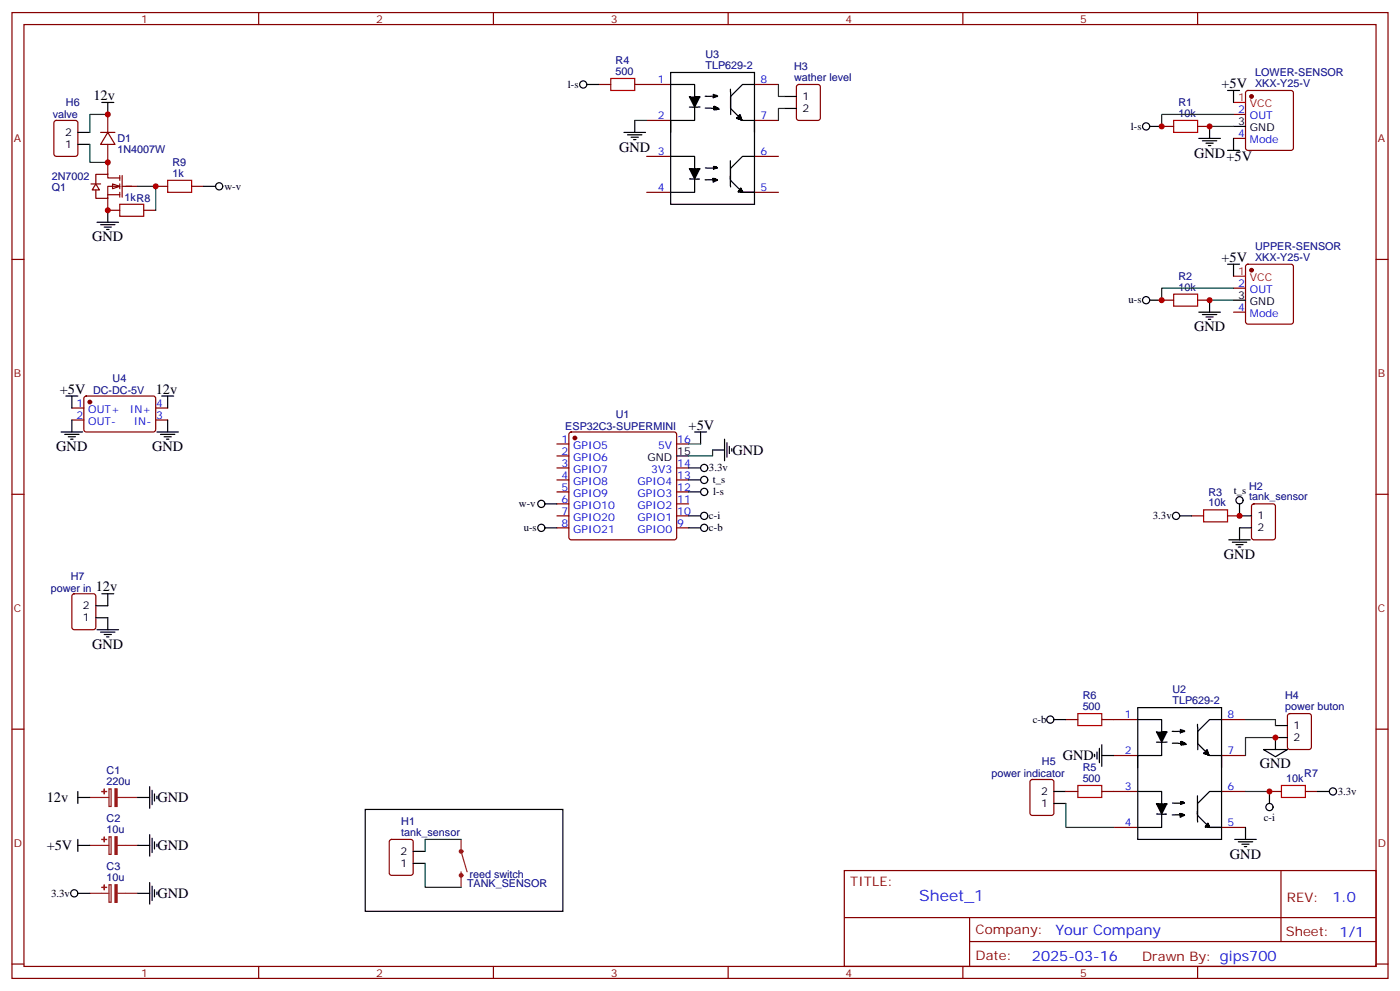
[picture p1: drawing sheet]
<svg xmlns="http://www.w3.org/2000/svg" width="412mm" height="292mm" viewBox="0 0 412 292" stroke-linecap="round" stroke-linejoin="round" font-family="sans-serif">
<g fill="none" stroke="#870000" stroke-width=".35">
<path d="M3.5 3.7h405.4v284.3h-405.4zM7.1 7.2h398.2v277.3h-398.2zM76.2 3.7v3.5M145.3 3.7v3.5M214.5 3.7v3.5M283.6 3.7v3.5M352.8 3.7v3.5M16.1 35.7l.5-.2h5.6l.7 .4v9.4l-.4 .7h-5.9l-.7-.4v-9.4zM29.6 39h4.3M31.7 39l2.2 3.5h-4.3zM31.7 33.7v5.3M176.4 24.9h3.5"/>
<path d="M187 24.9h10.6M190.5 35.5h7.1M222.2 24.9h7.1M222.2 35.5h7.1M234.8 25.1l.5-.2h5.6l.7 .4 .1 9.4-.5 .7-5.9 .1-.6-.5-.1-9.4zM342.2 37.2h3.5M352.8 37.2h3.5M363.4 33.7h3.5M367.1 26.8l.5-.2h12.7l.5 .2 .2 .5v16.3l-.2 .5-.5 .2h-12.7l-.5-.3-.2-.4v-16.3zM31.7 42.5v5.3M190.5 46h7.1M190.5 56.6h7.1"/>
<path d="M222.2 46h7.1M222.2 56.6h7.1M363.4 40.7h3.5M3.5 76.4h3.6M367.1 78l.5-.2h12.7l.5 .2 .2 .5v16.2l-.2 .5-.5 .2h-12.7l-.5-.2-.2-.5v-16.2zM405.3 76.4h3.6M342.2 88.4h3.5M352.8 88.4h3.5M363.4 84.8h3.5M363.4 91.9h3.5M164 130.7h3.6M164 134.2h3.6"/>
<path d="M164 137.8h3.6M167.8 127.4l.5-.2h30.3l.5 .2 .2 .5v30.3l-.2 .5-.5 .2h-30.3l-.5-.2-.2-.5v-30.3zM199.3 130.7h3.5M199.3 137.8h3.5M3.5 145.5h3.6M164 141.3h3.6M164 144.8h3.6M164 148.3h3.6M164 151.9h3.6M164 155.4h3.6M199.3 141.3h3.5M199.3 144.8h3.5"/>
<path d="M199.3 148.3h3.5M199.3 151.9h3.5M199.3 155.4h3.5M351 151.9h3.5M361.6 151.9h3.5M368.9 148.5l.5-.2h5.6l.7 .5v9.4l-.5 .7h-5.8l-.7-.4v-9.5zM405.3 145.5h3.6M3.5 214.7h3.6M314 211.8h3.5M324.6 211.8h10.5M359.8 211.8h7.1M379.5 210.3l.4-.2h5.7l.6 .4 .1 9.5-.5 .6-5.9 .1-.6-.5-.1-9.4z"/>
<path d="M405.3 214.7h3.6M303.6 229.7l.5-.2h5.6l.7 .4v9.5l-.4 .6-5.9 .1-.7-.5v-9.4zM314 233h3.5M324.6 233h10.5M328.1 222.4h7M359.8 222.4h7.1M359.8 233h7.1M373.9 233h3.6M384.5 233h3.6M114.9 247.3l.5-.2h5.6l.7 .5v9.4l-.5 .6-5.8 .1-.7-.5v-9.4zM248.7 256.3h156.6v28.2h-156.6zM328.1 243.6h7"/>
<path d="M359.8 243.6h7.1M377.3 256.3v20.9M248.7 270.1h156.5M285.6 277.2h119.6M285.6 270.1v14.2M3.5 283.8h3.6M76.2 284.5v3.5M145.3 284.5v3.5M214.5 284.5v3.5M283.6 284.5v3.5M352.8 284.5v3.5M405.3 283.8h3.6"/>
</g>
<g fill="#870000" stroke="#870000" stroke-width=".35">
<circle cx="169.3" cy="128.9" r=".53"/>
<circle cx="368.7" cy="79.6" r=".53"/>
<circle cx="368.7" cy="28.4" r=".53"/>
</g>
<g fill="none" stroke="#000" stroke-width=".35">
<path d="M22.9 39h3.6M172.9 24.9h3.5M183.8 39h6.3M184.9 39.7h4.2M187 35.5v3.5M197.6 21.3h24.6v38.8h-24.6zM197.6 24.9h7v10.6h-7v3.5M203.4 28.7l-.3-.1h1.4l-.1 .6 .1-.3-.4-.1 .2 .1-.1 .1-.6-.2 .8 .1-.9-.1 1.1 .3M204.8 28.7l.8-.1h-.9h1.4l-1 .1-.1 .1 .6 .1-.8-.1-.1 .3M206.2 31.5h-3.1M207.7 28.3h3.5M207.8 31.8l3.9 .1-1.3-.3 .1-.3 1 .7-1.2 .3v-1v1l1.6-.2"/>
<path d="M210.1 27.8l1.1 .3-.9 .4M210.3 28.3l-.2-.4v.9l.3-.6 .2 .1M211.4 28.2l-.1 .2-1.2 .4M215.2 26.3v7.4M217 34.8l.7 .2-.5-.3 .6-.1 .1-.4v.5l-.5-.1h.3l.7 .8-1-.6h-.4l1.1-1.1 .5 1.7M218 34.5l.2 .3M222.2 24.9h-3.5l-3.5 3.5v3.5l3.5 3.6h3.5v3.5M231.1 28.4h3.5M231.1 31.9h3.5M338.7 37.2h3.5M356.3 37.2v3.5M361.6 26.6h3.5"/>
<path d="M363.4 37.2h3.5M363.4 26.6v3.6M22.9 42.5h3.6M185.9 40.4h2.1M186.6 41.1h.7M197.6 46h7v10.6h-7M203.1 52.6l2.9 .1M204.4 49.8v.4l-.1-.3-.2 .2-.5-.1 1 .3-.3 .1h.5l-.1-.7h1.4l-1 .2h.6l-.6 .2-.1 .2M204.4 49.7h-1.3l.2 .1M207.7 52.9l3.6 .1M207.8 49.4h3.4l-1 .3 .8-.2M210 52.6l.1 1 1.2-.6-1.3-.5 1.2 .4-1.1 .2 .2 .2"/>
<path d="M210.2 49.2l.6 .2h.3l-.8-.3 .7 .2M210.3 49.1l1 .4-1.1 .1M211.1 49.2l-.9-.2v.7M215.1 47.3l.1 7.7M218.2 55.7l.5 .9-.5-1.2 .5 1.2-1.2-.2 .6-.9-.7 1 .7-.4-.1 .4 .8 .1M222.2 46h-3.5l-3.5 3.6v3.5l3.5 3.5h3.5h-3.5M353.1 40.7h6.4M354.2 41.5h4.2M355.2 42.2h2.2M356 42.9h.7M361.6 44.3h3.5M363.4 40.7v3.6"/>
<path d="M361.6 77.8h3.5M363.4 77.8v3.5M338.7 88.4h3.5M353.1 91.9h6.4M354.2 92.6h4.2M355.2 93.3h2.2M356 94h.7M356.3 88.4v3.5M363.4 88.4h3.5M199.3 134.2h3.5M202.8 137.8h3.6M204.6 127.2h3.5"/>
<path d="M206.4 127.2v3.5M209.9 132.5h3.5M213.4 129.3v6.3M214.1 130.4v4.2M214.8 131.4v2.1M215.5 132.1v.7M160.5 155.4h3.5M160.5 148.3h3.5M202.8 141.3h3.6M202.8 144.8h3.6M202.8 151.9h3.6M202.8 155.4h3.6"/>
<path d="M347.5 151.9h3.5M361.9 158.9h6.4M363 159.6h4.2M365.1 148.3v3.6h3.6M368.7 155.4h-3.6v3.5M364.1 160.3h2.1M364.8 161h.7M310.4 211.8h3.6M324.6 219.3v6.3M335.1 208.3h24.7v38.8h-24.7zM335.1 211.8h7.1v10.6h-7.1v3.6M341 215.7l-.3-.1 1.4-.1-.2 .6 .2-.3h-.4l.2 .1-.1 .1-.6-.3 .7 .1h-.8l1.1 .2"/>
<path d="M342.4 215.7l.8-.1-.9-.1h1.4l-1 .1-.1 .2h.6h-.8l-.1 .3M343.8 218.5h-3.1M345.3 215.3h3.5M345.3 218.8l3.9 .1-1.2-.4 .1-.2 1 .6-1.2 .4v-1v1l1.6-.2M347.7 214.7l1.1 .4-.9 .4M347.9 215.3l-.2-.4v.9l.3-.7 .2 .2M349 215.2l-.1 .2-1.2 .3M352.7 213.2l.1 7.5M359.8 211.8h-3.5l-3.5 3.6v3.5l3.5 3.5h3.5v3.6M375.7 213.6h3.5M379.2 217.1h-3.5v3.6M107.6 238.3h58.2v30h-58.2z"/>
<path d="M310.4 236.5h3.6M310.4 233h3.6M322.4 222.1v.7M323.1 221.4v2.1M323.8 220.3v4.2M324.6 222.4h3.5M335.1 233h7.1v10.6h-7.1M340.7 239.6l2.9 .1M342 236.8v.3l-.1-.3-.2 .2h-.5l.9 .3-.2 .1h.5l-.1-.7h1.4l-1 .2 .6-.1-.7 .3v.2M342 236.7h-1.3l.2 .1M345.3 239.9h3.6M345.4 236.4h3.4l-1.1 .3 .9-.2"/>
<path d="M347.6 239.6v1l1.3-.6-1.3-.5 1.2 .4-1.1 .2 .2 .2M347.8 236.1l.6 .3h.3l-.8-.4 .7 .3M347.8 236l1.1 .4-1.1 .2M348.7 236.2l-.9-.2v.6M352.7 234.3l.1 7.7M354.6 221.8l.7 .1-.5-.3h.6l.1-.5v.5h-.5h.3l.7 .8-1-.6h-.5l1.1-1.1 .6 1.7M355.6 221.5l.2 .2M359.8 233h-3.5l-3.5 3.5v3.6l3.5 3.5h3.5h-3.5M372.2 220.7h7l-3.5 2.1zM373.9 233v3.5M388.1 233h3.5M121.7 254.2h3.5"/>
<path d="M121.7 250.6h3.5M355.8 242.7l.4 .9-.4-1.2 .5 1.1-1.2-.1 .6-.9-.7 1 .7-.4-.1 .4h.8M363.7 247.1h6.4M364.8 247.8h4.2M365.8 248.5h2.1M366.5 249.2h.7M366.9 243.6v3.5"/>
<circle cx="171.8" cy="24.9" r="1.06"/>
<circle cx="337.6" cy="37.2" r="1.06"/>
<circle cx="337.6" cy="88.4" r="1.06"/>
<circle cx="207.4" cy="137.8" r="1.06"/>
<circle cx="159.5" cy="155.4" r="1.06"/>
<circle cx="159.5" cy="148.3" r="1.06"/>
<circle cx="207.4" cy="155.4" r="1.06"/>
<circle cx="207.4" cy="141.3" r="1.06"/>
<circle cx="207.4" cy="144.8" r="1.06"/>
<circle cx="207.4" cy="151.9" r="1.06"/>
<circle cx="346.4" cy="151.9" r="1.06"/>
<circle cx="365.1" cy="147.3" r="1.06"/>
<circle cx="309.4" cy="211.8" r="1.06"/>
<circle cx="373.9" cy="237.6" r="1.06"/>
<circle cx="392.6" cy="233" r="1.06"/>
</g>
<path d="M363.4 30.2h3.5M363.4 81.3h3.5" fill="none" stroke="#f00" stroke-width=".35"/>
<g fill="none" stroke="#008700" stroke-width=".35">
<path d="M187 35.5h3.5M229.3 24.9v3.5h1.8M231.1 31.9h-1.8v3.6M356.3 37.2h7.1M363.4 33.7h-21.2v3.5M356.3 88.4h7.1M363.4 84.8h-21.2v3.6M202.8 130.7h3.6M209.9 132.5v1.7h-7.1M366.9 211.8h8.8v1.8M375.7 217.1h-8.8v5.3M314 236.5v7.1h14.1"/>
<path d="M366.9 233h7M125.2 254.2v7h10.6M135.8 247.1h-10.6v3.5"/>
</g>
<path d="M179.9 23.1h7.1v3.5h-7.1zM345.7 35.5h7.1v3.5h-7.1zM345.7 86.6h7.1v3.5h-7.1zM354.5 150.1h7.1v3.5h-7.1zM317.5 210.1h7.1v3.5h-7.1zM317.5 231.2h7.1v3.6h-7.1zM377.5 231.2h7v3.6h-7z" fill="none" stroke="#a10000" stroke-width=".35"/>
<path d="M135.8 247.1v3.5l1.8 6M135.8 256.6v4.6" fill="none" stroke="#8c2424" stroke-width=".35"/>
<g fill="none" stroke="#8c2424" stroke-width=".71">
<circle cx="135.8" cy="250.6" r=".35"/>
<circle cx="135.8" cy="257.7" r=".35"/>
</g>
<path d="M202.8 28.4l1.8 .9 1.8-.9-1.8 3.5zM202.8 49.6l1.8 .8 1.8-.8-1.8 3.5zM340.4 215.4l1.8 .9 1.8-.9-1.8 3.5zM340.4 236.5l1.8 .9 1.8-.9-1.8 3.6z" fill="#000"/>
<g fill="#fff" stroke="#870000" stroke-width=".35">
<path d="M33.2 54.2l2.1 .7-2.1 .7z"/>
<path d="M28.2 54.2l1.1 1.7h-2.1z"/>
</g>
<g fill="none" stroke="#870000" stroke-width=".35">
<path d="M26.8 54.2h2.8M31.7 57.3h3.6M31.7 47.8v3.5M31.7 58.4v3.5h3.6M35.3 52.4h-3.6v-1.1h-3.5v2.9M35.3 54.9h-3.6v3.5h-3.5v-2.5M35.3 51.7v1.4M35.3 54.2v1.4M35.3 56.6v1.4M36 51.7v6.3M36 54.9h4.6M45.9 54.9h3.5"/>
<path d="M56.4 54.9h3.6M42.3 61.9h3.6M24.9 116.8l.5-.2h20l.5 .7-.1 9.4-.6 .5-20.1-.1-.4-.6v-9.2zM21.2 120.1h3.5M21.2 123.6h3.5M45.9 120.1h3.5M45.9 123.6h3.5M21.4 175l.5-.2h5.6l.7 .4v9.5l-.4 .6-5.9 .1-.7-.5v-9.4z"/>
</g>
<path d="M49.4 53.1h7v3.5h-7zM35.3 60.1h7v3.6h-7z" fill="none" stroke="#a10000" stroke-width=".35"/>
<path d="M31.7 33.7h-5.2v5.3M26.5 42.5v5.3h5.2M40.6 54.9h5.3v7" fill="none" stroke="#008700" stroke-width=".35"/>
<g fill="none" stroke="#000" stroke-width=".35">
<path d="M30 30.2h3.5M31.7 30.2v3.5M60 54.9h3.5M28.6 65.4h6.3M29.6 66.1h4.3M30.7 66.9h2.1M31.4 67.6h.7M31.7 61.9v3.5M19.4 116.6h3.5M21.2 116.6v3.5M47.6 116.6h3.6M49.4 116.6v3.5"/>
<path d="M18 127.2h6.3M19 127.9h4.3M20.1 128.6h2.1M20.8 129.3h.7M21.2 123.6v3.6M46.2 127.2h6.4M47.3 127.9h4.2M48.3 128.6h2.1M49 129.3h.7M49.4 123.6v3.6M30 174.8h3.5M31.7 174.8v3.5h-3.5"/>
<path d="M28.2 181.9h3.5v3.5M28.6 185.4h6.3M29.6 186.1h4.3M30.7 186.8h2.1M31.4 187.5h.7M22.9 234.8h3.6M22.9 233v3.5M40.6 234.8h3.5M44.1 231.6v6.3M44.8 232.7v4.2M45.5 233.7v2.1M46.2 234.4v.7"/>
<path d="M22.9 248.9h3.6M22.9 247.1v3.5M40.6 248.9h3.5M44.1 245.7v6.4M44.1 259.8v6.4M44.8 246.8v4.2M45.5 247.8v2.1M46.2 248.5v.7M22.9 263h3.6M40.6 263h3.5M44.8 260.9v4.2M45.5 261.9v2.2"/>
<path d="M46.2 262.6v.7"/>
<circle cx="64.6" cy="54.9" r="1.06"/>
<circle cx="21.9" cy="263" r="1.06"/>
</g>
<path d="M26.5 234.8h5.6M32.1 232.2h.6v5.2h-.6zM34.6 234.8h6M26.5 248.9h5.6M32.1 246.3h.6v5.2h-.6zM34.6 248.9h6M26.5 263h5.6M32.1 260.5h.6v5.1h-.6zM34.6 263h6" fill="none" stroke="#8c2424" stroke-width=".35"/>
<g fill="#8c2424" stroke="#8c2424" stroke-width=".35">
<path d="M33.9 232.2h.6v5.2h-.6z"/>
<path d="M30.7 232.3v1.4z"/>
<path d="M30 233h1.4z"/>
<path d="M33.9 246.3h.6v5.2h-.6z"/>
<path d="M30.7 246.4v1.4z"/>
<path d="M30 247.1l1.4 .1z"/>
<path d="M33.9 260.5h.6v5.1h-.6z"/>
<path d="M30.7 260.5v1.4z"/>
<path d="M30 261.2l1.4 .1z"/>
</g>
<circle cx="26.5" cy="118.4" r=".53" fill="#870000" stroke="#870000" stroke-width=".35"/>
<g fill="#c00">
<circle cx="342.2" cy="88.4" r=".88"/>
<circle cx="342.2" cy="37.2" r=".88"/>
<circle cx="356.3" cy="37.2" r=".88"/>
<circle cx="365.1" cy="151.9" r=".88"/>
<circle cx="375.7" cy="217.1" r=".88"/>
<circle cx="373.9" cy="233" r=".88"/>
<circle cx="31.8" cy="47.8" r=".88"/>
<circle cx="31.8" cy="61.9" r=".88"/>
<circle cx="45.9" cy="54.9" r=".88"/>
<circle cx="31.8" cy="33.7" r=".88"/>
<circle cx="356.3" cy="88.4" r=".88"/>
</g>
<text font-size="4.6" fill="#00f" x="270.8" y="265.3">Sheet_1</text>
<g font-size="4.2">
<text x="27.5" y="29.5">12v</text>
<text x="359.8" y="25.9">+5V</text>
<text x="182.4" y="44.6">GND</text>
<text x="351.7" y="46.4">GND</text>
<text x="361.3" y="47.4">+5V</text>
<text x="27.2" y="71.1">GND</text>
<text x="359.8" y="77.1">+5V</text>
<text x="351.7" y="97.5">GND</text>
<text x="17.6" y="115.9">+5V</text>
<text x="45.9" y="115.9">12v</text>
<text x="202.8" y="126.5">+5V</text>
<text x="16.6" y="132.8">GND</text>
<text x="44.8" y="132.8">GND</text>
<text x="215.7" y="133.9">GND</text>
<text x="360.5" y="164.6">GND</text>
<text x="28.2" y="174.1">12v</text>
<text x="27.2" y="191">GND</text>
<text x="313.1" y="223.8">GND</text>
<text x="371.1" y="226">GND</text>
<text x="13.8" y="236.2">12v</text>
<text x="46.4" y="236.2">GND</text>
<text x="13.8" y="250.3">+5V</text>
<text x="46.4" y="250.3">GND</text>
<text x="362.3" y="252.8">GND</text>
<text x="46.4" y="264.4">GND</text>
</g>
<g font-size="4.2" fill="#00f">
<text x="392.5" y="265.6">1.0</text>
<text x="310.9" y="275.1">Your Company</text>
<text x="304" y="282.9">2025-03-16</text>
</g>
<g font-size="3.9" fill="#800">
<text x="250.5" y="260.9">TITLE:</text>
<text x="379.1" y="265.6">REV:</text>
<text x="287.4" y="275.1">Company:</text>
<text x="378.7" y="275.7">Sheet: 1/1</text>
<text x="287.4" y="282.8">Date:</text>
<text x="336.4" y="282.8">Drawn By: gips700</text>
</g>
<g font-size="3.2" fill="#800">
<text x="41.6" y="6.7">1</text>
<text x="110.8" y="6.7">2</text>
<text x="179.9" y="6.7">3</text>
<text x="249.1" y="6.7">4</text>
<text x="318.2" y="6.7">5</text>
<text x="4.1" y="41.8">A</text>
<text x="405.9" y="41.8">A</text>
<text x="4.1" y="110.9">B</text>
<text x="405.9" y="110.9">B</text>
<text x="4.1" y="180.1">C</text>
<text x="405.9" y="180.1">C</text>
<text x="4.1" y="249.2">D</text>
<text x="405.9" y="249.2">D</text>
<text x="41.6" y="287.5">1</text>
<text x="110.8" y="287.5">2</text>
<text x="179.9" y="287.5">3</text>
<text x="249.1" y="287.5">4</text>
<text x="318.2" y="287.5">5</text>
</g>
<g font-size="3.2" fill="#000080">
<text x="207.8" y="17">U3</text>
<text x="181.3" y="22">500</text>
<text x="181.3" y="18.8">R4</text>
<text x="207.8" y="20.2">TLP629-2</text>
<text x="233.9" y="23.8">wather level</text>
<text x="233.9" y="20.6">H3</text>
<text x="369.7" y="22.4">LOWER-SENSOR</text>
<text x="369.7" y="25.6">XKX-Y25-V</text>
<text x="15.6" y="34.8">valve</text>
<text x="19.4" y="31.2">H6</text>
<text x="347.1" y="34.4">10k</text>
<text x="347.1" y="31.2">R1</text>
<text x="34.6" y="41.9">D1</text>
<text x="34.6" y="45.1">1N4007W</text>
<text x="15.3" y="53">2N7002</text>
<text x="50.8" y="52">1k</text>
<text x="50.8" y="48.9">R9</text>
<text x="15.3" y="56.2">Q1</text>
<text x="36.7" y="59.1">1kR8</text>
<text x="369.7" y="76.7">XKX-Y25-V</text>
<text x="369.7" y="73.6">UPPER-SENSOR</text>
<text x="347.1" y="82.4">R2</text>
<text x="347.1" y="85.5">10k</text>
<text x="33.2" y="112.4">U4</text>
<text x="27.4" y="115.9">DC-DC-5V</text>
<text x="181.4" y="122.9">U1</text>
<text x="166.5" y="126.6">ESP32C3-SUPERMINI</text>
<text x="356" y="149">10k</text>
<text x="356" y="145.9">R3</text>
<text x="368" y="147.3">tank_sensor</text>
<text x="368" y="144.1">H2</text>
<text x="20.8" y="170.6">H7</text>
<text x="14.9" y="174.2">power in</text>
<text x="345.4" y="203.9">U2</text>
<text x="318.9" y="209">500</text>
<text x="318.9" y="205.8">R6</text>
<text x="345.4" y="207.2">TLP629-2</text>
<text x="378.5" y="209">power buton</text>
<text x="378.5" y="205.8">H4</text>
<text x="31.4" y="228">C1</text>
<text x="306.9" y="225.2">H5</text>
<text x="318.9" y="227">R5</text>
<text x="31.4" y="231.2">220u</text>
<text x="292.1" y="228.8">power indicator</text>
<text x="318.9" y="230.2">500</text>
<text x="378.9" y="230.2">10k</text>
<text x="384.2" y="228.9">R7</text>
<text x="31.4" y="245.3">10u</text>
<text x="31.4" y="242.1">C2</text>
<text x="118.2" y="242.9">H1</text>
<text x="118.2" y="246.1">tank_sensor</text>
<text x="31.4" y="256.2">C3</text>
<text x="31.4" y="259.4">10u</text>
<text x="137.6" y="261.2">TANK_SENSOR</text>
<text x="138.3" y="258.6">reed switch</text>
</g>
<g font-size="3.2">
<text x="167.3" y="25.9">l-s</text>
<text x="236.4" y="29.5">1</text>
<text x="236.4" y="33">2</text>
<text x="19.1" y="40">2</text>
<text x="333.1" y="38.3">l-s</text>
<text x="364.7" y="36.9">3</text>
<text x="368.2" y="38.6">GND</text>
<text x="19.1" y="43.6">1</text>
<text x="66.1" y="55.9">w-v</text>
<text x="332.4" y="89.3">u-s</text>
<text x="364.7" y="88">3</text>
<text x="368.2" y="89.8">GND</text>
<text x="190.7" y="135.6">GND</text>
<text x="199.5" y="133.9">15</text>
<text x="208.8" y="138.7">3.3v</text>
<text x="209.9" y="142.3">t_s</text>
<text x="152.9" y="149.4">w-v</text>
<text x="210.1" y="145.8">l-s</text>
<text x="363.4" y="145.3">t_s</text>
<text x="208.8" y="152.8">c-i</text>
<text x="339.6" y="152.9">3.3v</text>
<text x="370.4" y="152.9">1</text>
<text x="154.3" y="156.4">u-s</text>
<text x="208.8" y="156.4">c-b</text>
<text x="370.4" y="156.5">2</text>
<text x="24.4" y="179.4">2</text>
<text x="24.4" y="182.9">1</text>
<text x="304.2" y="212.9">c-b</text>
<text x="381" y="214.7">1</text>
<text x="381" y="218.2">2</text>
<text x="394.1" y="234">3.3v</text>
<text x="306.7" y="237.6">1</text>
<text x="306.7" y="234.1">2</text>
<text x="372.3" y="241.6">c-i</text>
<text x="117.9" y="251.7">2</text>
<text x="117.9" y="255.2">1</text>
<text x="15.1" y="264">3.3v</text>
</g>
<g font-size="3.2" fill="#00f">
<text x="193.8" y="24.5">1</text>
<text x="224" y="24.5">8</text>
<text x="193.8" y="35.1">2</text>
<text x="224" y="35.1">7</text>
<text x="364.7" y="33.3">2</text>
<text x="368.2" y="35.1">OUT</text>
<text x="364.7" y="40.4">4</text>
<text x="193.8" y="45.7">3</text>
<text x="224" y="45.7">6</text>
<text x="368.2" y="42.2">Mode</text>
<text x="193.8" y="56.3">4</text>
<text x="224" y="56.3">5</text>
<text x="364.7" y="84.5">2</text>
<text x="368.2" y="86.3">OUT</text>
<text x="364.7" y="91.5">4</text>
<text x="368.2" y="93.3">Mode</text>
<text x="22.5" y="119.8">1</text>
<text x="46" y="119.8">4</text>
<text x="22.5" y="123.3">2</text>
<text x="26" y="121.5">OUT+</text>
<text x="26" y="125.1">OUT-</text>
<text x="38.3" y="121.5">IN+</text>
<text x="39.4" y="125.1">IN-</text>
<text x="46" y="123.3">3</text>
<text x="165.4" y="130.4">1</text>
<text x="199.5" y="130.4">16</text>
<text x="165.4" y="133.9">2</text>
<text x="165.4" y="137.4">3</text>
<text x="168.9" y="132.1">GPIO5</text>
<text x="168.9" y="135.6">GPIO6</text>
<text x="193.8" y="132.1">5V</text>
<text x="199.5" y="137.4">14</text>
<text x="165.4" y="140.9">4</text>
<text x="168.9" y="139.2">GPIO7</text>
<text x="168.9" y="142.7">GPIO8</text>
<text x="187.8" y="142.7">GPIO4</text>
<text x="191.8" y="139.2">3V3</text>
<text x="199.5" y="140.9">13</text>
<text x="165.4" y="144.5">5</text>
<text x="165.4" y="148">6</text>
<text x="168.9" y="146.2">GPIO9</text>
<text x="168.9" y="149.8">GPIO10</text>
<text x="187.8" y="149.8">GPIO2</text>
<text x="187.8" y="146.2">GPIO3</text>
<text x="199.5" y="148">11</text>
<text x="199.5" y="144.5">12</text>
<text x="165.4" y="151.5">7</text>
<text x="165.4" y="155">8</text>
<text x="168.9" y="153.3">GPIO20</text>
<text x="187.8" y="153.3">GPIO1</text>
<text x="199.5" y="155">9</text>
<text x="199.5" y="151.5">10</text>
<text x="168.9" y="156.8">GPIO21</text>
<text x="187.8" y="156.8">GPIO0</text>
<text x="331.4" y="211.5">1</text>
<text x="361.6" y="211.5">8</text>
<text x="331.4" y="222.1">2</text>
<text x="361.6" y="222.1">7</text>
<text x="331.4" y="232.7">3</text>
<text x="361.6" y="232.7">6</text>
<text x="331.4" y="243.2">4</text>
<text x="361.6" y="243.2">5</text>
</g>
<g font-size="3.2" fill="#f00">
<text x="364.7" y="29.8">1</text>
<text x="368.2" y="31.6">VCC</text>
<text x="364.7" y="81">1</text>
<text x="368.2" y="82.7">VCC</text>
</g>
</svg>
